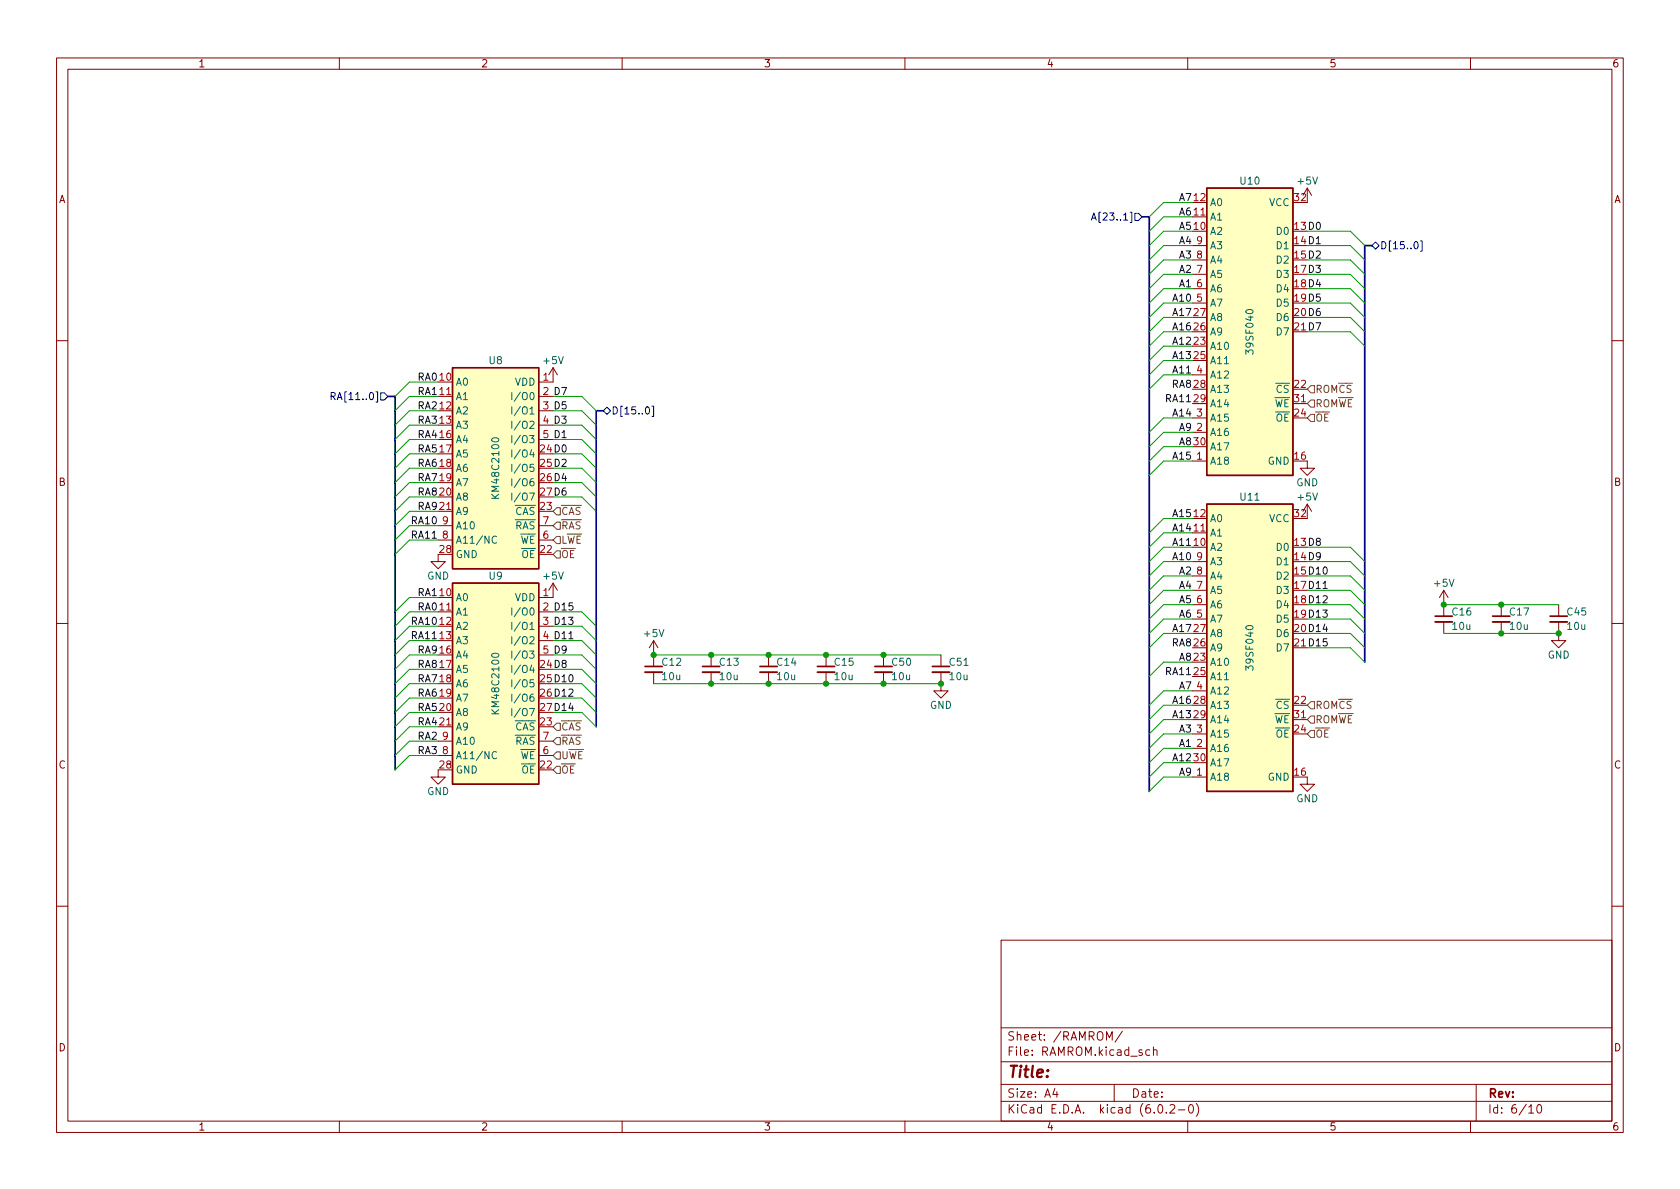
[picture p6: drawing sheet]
<svg xmlns="http://www.w3.org/2000/svg" width="297mm" height="210mm" viewBox="0 0 297 210" stroke-linecap="round" stroke-linejoin="round" font-family="sans-serif">
<g fill="none" stroke="#840000" stroke-width=".18">
<path d="M10 10.2h277v190.1h-277zM12 12.2h273v186.1h-273zM60 10.2v2M110 10.2v2M160 10.2v2M210 10.2v2M260 10.2v2M210.8 38.3h2.6M231.1 33.3v2.5M231.1 33.3l-.7 1.2M231.1 33.3l.8 1.2M210.8 53.6h2.6"/>
<path d="M210.8 51h2.6M210.8 48.5h2.6M210.8 46h2.6M210.8 43.4h2.6M10 60.2h2M77.5 70.1h2.5M95.2 70.1h2.6M95.2 72.6h2.6M95.2 75.2h2.6M95.2 77.7h2.6M97.8 65v2.6h-2.6M97.8 65l-.8 1.3"/>
<path d="M97.8 65l.8 1.3M210.8 76.4h2.6M210.8 73.9h2.6M210.8 66.3h2.6M228.6 71.4h2.5M285 60.2h2M77.5 98v1.3h1.2l-1.2 1.3-1.3-1.3h1.3M77.5 90.4h2.5M77.5 95.5h2.5M77.5 93h2.5M95.2 95.5h2.6M95.2 93h2.6"/>
<path d="M210.8 94.2h2.6M210.8 99.3h2.6M210.8 81.5h2.6M231.1 81.5v1.3h1.3l-1.3 1.3-1.2-1.3h1.2M231.1 89.1l-.7 1.3M231.1 89.1v2.6M231.1 89.1l.8 1.3M10 110.2h2M77.5 108.2h2.5M95.2 108.2h2.6M95.2 110.7h2.6M95.2 113.3h2.6"/>
<path d="M95.2 115.8h2.6M97.8 103.1l-.8 1.3M97.8 103.1v2.6h-2.6M97.8 103.1l.8 1.3M115.6 113.3l-.8 1.2M115.6 113.3v4.6M115.6 118.9v2M115.6 113.3l.7 1.2M125.7 115.8v2.1M125.7 118.9v2M135.9 115.8v2.1M135.9 118.9v2"/>
<path d="M146 115.8v2.1M146 118.9v2M156.2 115.8v2.1M156.2 118.9v2M166.4 118.9v3.3h1.2l-1.2 1.2-1.3-1.2h1.3M166.4 115.8v2.1M210.8 109.5h2.6M210.8 106.9h2.6M210.8 104.4h2.6M210.8 101.8h2.6M255.3 104.4v4.6M255.3 110v2"/>
<path d="M255.3 104.4l-.8 1.3M255.3 104.4l.7 1.3M265.4 106.9v2.1M265.4 110v2M275.6 110v3.3h1.3l-1.3 1.2-1.3-1.2h1.3M275.6 106.9v2.1M285 110.2h2M77.5 136.1v1.3h1.2l-1.2 1.3-1.3-1.3h1.3M77.5 128.5h2.5M77.5 133.6h2.5M77.5 131.1h2.5M95.2 133.6h2.6"/>
<path d="M95.2 131.1h2.6M210.8 137.4h2.6M210.8 132.3h2.6M210.8 129.8h2.6M210.8 122.2h2.6M228.6 127.2h2.5M231.1 137.4v1.3h1.3l-1.3 1.2-1.2-1.2h1.2M10 160.2h2M177 166.3h108v32h-108zM285 160.2h2M60 198.3v2M110 198.3v2"/>
<path d="M160 198.3v2M177 194.8h108M177 191.8h108M177 187.8h108M177 181.8h108M186.5 192.5l-.4 1h1M186.9 193v1M195.6 183.9v-1.5l.5 1.1 .5-1.1v1.5M197 191.8v3M198.4 182.4l-1.3 1.9M203.3 185.7l-.4-.1-.3 .3v.4l.1 .3h.6M203.9 185.8l.2-.2 .4 .1 .1 .9"/>
<path d="M203.9 185.1v1.5M204.9 195.4l.2-.1a.81 .81 0 0 1 .6 .7 .81 .81 0 0 1-.3 .8h-.2a.81 .81 0 0 1-.6-.6 .81 .81 0 0 1 .3-.8zM206.2 196.7v.1M206.9 195.5l.5-.2 .2 .2 .1 .3-.9 1h.9M208.4 196.3h1.1M210 198.3v2M210.4 195.4l.1-.1a.81 .81 0 0 1 .6 .7 .81 .81 0 0 1-.3 .8h-.2a.81 .81 0 0 1-.5-.6 .81 .81 0 0 1 .3-.8zM211.5 195.1a1.72 1.72 0 0 1 0 2.3M260 198.3v2M261 191.8v6.5M270.3 195.8l.4-.5v1.5M270.3 196.8h.9"/>
<path d="M271.9 195.4l.2-.1a.81 .81 0 0 1 .6 .7 .81 .81 0 0 1-.3 .8h-.2a.81 .81 0 0 1-.6-.6 .81 .81 0 0 1 .3-.8z"/>
</g>
<g fill="#ffffc2" stroke="#ffffc2" stroke-width=".18">
<path d="M213.4 89.1h15.2v50.8h-15.2z"/>
<path d="M213.4 33.3h15.2v50.8h-15.2z"/>
<path d="M80 103.1h15.2v35.6h-15.2z"/>
<path d="M80 65h15.2v35.6h-15.2z"/>
</g>
<path d="M213.4 33.3h15.2v50.8h-15.2zM80 65h15.2v35.6h-15.2zM213.4 89.1h15.2v50.8h-15.2zM80 103.1h15.2v35.6h-15.2z" fill="none" stroke="#840000" stroke-width=".25"/>
<path d="M114 118.9h3.1M124.2 118.9h3.1M134.4 118.9h3M144.5 118.9h3.1M154.7 118.9h3M164.8 118.9h3.1M253.7 110h3.1M263.9 110h3.1M274.1 110h3" fill="none" stroke="#840000" stroke-width=".33"/>
<path d="M114 117.9h3.1M124.2 117.9h3.1M134.4 117.9h3M144.5 117.9h3.1M154.7 117.9h3M164.8 117.9h3.1M253.7 109h3.1M263.9 109h3.1M274.1 109h3" fill="none" stroke="#840000" stroke-width=".3"/>
<g fill="none" stroke="#006464" stroke-width=".18">
<path d="M90.5 69.4v1.3M90.5 71.9v1.3M90.5 74.5v1.3M90.5 77v1.3M90.5 79.6v1.2M92 69.3l-1.1 1.7M92 79.5l-1.1 1.6M92 71.9l-1.1 1.6M92 74.4l-1.1 1.7M92 77l-1.1 1.6M92.4 69.6l.3-.2a.43 .43 0 0 1 .5 .4v.4a.42 .42 0 0 1-.4 .5 .42 .42 0 0 1-.4-.5zM92.4 74.7l.3-.2a.43 .43 0 0 1 .5 .4v.4a.42 .42 0 0 1-.4 .5 .42 .42 0 0 1-.4-.5z"/>
<path d="M92.4 77.2l.3-.2a.43 .43 0 0 1 .5 .4v.5a.42 .42 0 0 1-.4 .4 .42 .42 0 0 1-.4-.4zM93.6 77h.8l-.4 .5 .4 .1v.6l-.2 .1-.6-.1M93.7 74.6l.5-.1 .2 .3-.8 1h.8M93.8 69.5l.2-.1a.68 .68 0 0 1 .4 .6 .68 .68 0 0 1-.4 .7l-.2-.1-.1-.4zM87.8 94.9a.6 .6 0 0 0-.8 .4 .6 .6 0 0 0 .5 .8l.3-.1M90.5 82.1v1.3M90.5 84.6v1.3M90.5 87.2v1.3M92 82l-1.1 1.7M92 84.6l-1.1 1.6M92 87.1l-1.1 1.7M92.4 82.3l.3-.2a.43 .43 0 0 1 .5 .4v.4a.42 .42 0 0 1-.4 .5 .42 .42 0 0 1-.4-.5z"/>
<path d="M92.4 84.8l.3-.2a.43 .43 0 0 1 .5 .5v.4a.42 .42 0 0 1-.4 .4 .42 .42 0 0 1-.4-.4zM92.4 87.4l.3-.2a.43 .43 0 0 1 .5 .4v.4a.42 .42 0 0 1-.4 .5 .42 .42 0 0 1-.4-.5zM93.6 87.2h.9l-.6 1.3M94.3 84.6l-.4 .1a.85 .85 0 0 0 0 1.2l.5-.1v-.4l-.2-.3h-.3l-.2 .3M94.4 82.1h-.6l-.1 .6 .2-.1h.4l.1 .2v.5l-.2 .1-.5-.1M90.5 107.5v1.3M90.5 110v1.3M90.5 112.6v1.3M90.5 115.1v1.3M90.5 117.7v1.2M92 107.4l-1.1 1.7M92 117.6l-1.1 1.6"/>
<path d="M92 110l-1.1 1.6M92 112.5l-1.1 1.7M92 115.1l-1.1 1.6M92.4 107.7l.3-.2a.43 .43 0 0 1 .5 .4v.4a.42 .42 0 0 1-.4 .5 .42 .42 0 0 1-.4-.5zM92.4 112.8l.3-.2a.43 .43 0 0 1 .5 .4v.4a.42 .42 0 0 1-.4 .5 .42 .42 0 0 1-.4-.5zM92.4 115.3l.3-.2a.43 .43 0 0 1 .5 .4v.5a.42 .42 0 0 1-.4 .4 .42 .42 0 0 1-.4-.4zM93.6 115.1h.8l-.4 .5 .4 .1v.6l-.2 .1-.6-.1M93.7 112.7l.5-.1 .2 .3-.8 1h.8M93.9 107.6l.1-.1a.68 .68 0 0 1 .4 .6 .68 .68 0 0 1-.4 .7 .84 .84 0 0 1-.1-1.2zM87.8 133a.6 .6 0 0 0-.8 .4 .6 .6 0 0 0 .5 .8l.3-.1M90.5 120.2v1.3M90.5 122.7v1.3"/>
<path d="M90.5 125.3v1.3M92 120.1l-1.1 1.7M92 122.7l-1.1 1.6M92 125.2l-1.1 1.7M92.4 120.4l.3-.2a.43 .43 0 0 1 .5 .4v.4a.42 .42 0 0 1-.4 .5 .42 .42 0 0 1-.4-.5zM92.4 122.9l.3-.2a.43 .43 0 0 1 .5 .5v.4a.42 .42 0 0 1-.4 .4 .42 .42 0 0 1-.4-.4zM92.4 125.5l.3-.2a.43 .43 0 0 1 .5 .4v.4a.42 .42 0 0 1-.4 .5 .42 .42 0 0 1-.4-.5zM93.6 125.3h.9l-.6 1.3M94.3 122.7l-.4 .1a.85 .85 0 0 0 0 1.2l.5-.1v-.4l-.2-.3h-.3l-.2 .3M94.4 120.2h-.6l-.1 .6 .2-.1h.4l.1 .2v.5l-.2 .1-.5-.1"/>
</g>
<g fill="none" stroke="#725600" stroke-width=".18">
<path d="M231.8 68.2h.6v1.3h-.6l-.7-.7zM231.8 70.7h.6v1.3h-.6l-.7-.6zM231.8 73.3h.6v1.2h-.6l-.7-.6zM97.8 93l.6-.7h.7v1.3h-.7zM98.4 94.9h.7v1.2h-.7l-.6-.6zM98.4 89.8h.7v1.3h-.7l-.6-.7zM98.4 97.4h.7v1.3h-.7l-.6-.7zM98.4 135.5h.7v1.3h-.7l-.6-.7zM98.4 133h.7v1.2h-.7l-.6-.6zM98.4 130.4h.7v1.3h-.7l-.6-.6zM98.4 127.9h.7v1.3h-.7l-.6-.7zM231.8 129.2h.6v1.2h-.6l-.7-.6z"/>
<path d="M231.8 124.1h.6v1.2h-.6l-.7-.6zM231.8 126.6h.6v1.3h-.6l-.7-.7z"/>
</g>
<path d="M193 38.9l.4-1.2 .4 1.2M193.1 38.6h.6M200.7 37.7h.6l.6 .6-.6 .7h-.6zM242.6 43.4l.6-.6 .6 .6-.6 .7zM250.1 42.9l.2-.2a.68 .68 0 0 1 .4 .7 .68 .68 0 0 1-.4 .6l-.2-.1-.1-.4zM251.2 42.6h.3v1.8h-.3M58.5 70.1l.6-.1 .2-.2-.1-.3-.7-.1v1.3M58.8 70.1l.5 .6M67.3 69.5h.6l.7 .6-.7 .6h-.6zM107.3 72l.6 .6-.6 .7-.6-.7zM114.2 72.1l.2-.2a.68 .68 0 0 1 .5 .7 .68 .68 0 0 1-.5 .6l-.2-.1-.1-.4zM115.3 71.8h.3v1.8h-.3" fill="none" stroke="#000084" stroke-width=".18"/>
<path d="M100.6 113h.7M233.9 104.1h.8" fill="none" stroke="#0f0f0f" stroke-width=".18"/>
<path d="M201.9 38.3h1.3v101.6M242.6 43.4h-1.3v73.7M68.6 70.1h1.2v66M106.7 72.6h-1.3v55.9" fill="none" stroke="#000084" stroke-width=".3"/>
<g fill="none" stroke="#009600" stroke-width=".18">
<path d="M210.8 38.3h-5.1l-2.5 2.6M210.8 35.8h-5.1l-2.5 2.5M210.8 58.7h-5.1l-2.5 2.5M210.8 40.9h-5.1l-2.5 2.5M210.8 51h-5.1l-2.5 2.6M210.8 56.1h-5.1l-2.5 2.6M210.8 48.5h-5.1l-2.5 2.5M210.8 53.6h-5.1l-2.5 2.5M210.8 46h-5.1l-2.5 2.5M210.8 43.4h-5.1l-2.5 2.6M231.1 58.7h7.7l2.5 2.5M231.1 40.9h7.7l2.5 2.5"/>
<path d="M231.1 51h7.7l2.5 2.6M231.1 56.1h7.7l2.5 2.6M231.1 48.5h7.7l2.5 2.5M231.1 53.6h7.7l2.5 2.5M231.1 46h7.7l2.5 2.5M231.1 43.4h7.7l2.5 2.6M77.5 72.6h-5.1l-2.6 2.6M77.5 70.1h-5.1l-2.6 2.5M77.5 77.7h-5.1l-2.6 2.6M77.5 75.2h-5.1l-2.6 2.5M77.5 67.6h-5.1l-2.6 2.5M97.8 72.6h5.1l2.5 2.6"/>
<path d="M97.8 70.1h5.1l2.5 2.5M97.8 77.7h5.1l2.5 2.6M97.8 75.2h5.1l2.5 2.5M210.8 79h-5.1l-2.5 2.5M210.8 76.4h-5.1l-2.5 2.6M210.8 73.9h-5.1l-2.5 2.5M210.8 61.2h-5.1l-2.5 2.5M210.8 63.7h-5.1l-2.5 2.6M210.8 66.3h-5.1l-2.5 2.5M77.5 95.5h-5.1l-2.6 2.5M77.5 87.9h-5.1l-2.6 2.5M77.5 90.4h-5.1l-2.6 2.6"/>
<path d="M77.5 93h-5.1l-2.6 2.5M77.5 80.3h-5.1l-2.6 2.5M77.5 85.3h-5.1l-2.6 2.6M77.5 82.8h-5.1l-2.6 2.5M97.8 87.9h5.1l2.5 2.5M97.8 80.3h5.1l2.5 2.5M97.8 85.3h5.1l2.5 2.6M97.8 82.8h5.1l2.5 2.5M210.8 99.3h-5.1l-2.5 2.5M210.8 96.8h-5.1l-2.5 2.5M210.8 91.7h-5.1l-2.5 2.5M210.8 81.5h-5.1l-2.5 2.6"/>
<path d="M210.8 94.2h-5.1l-2.5 2.6M231.1 99.3h7.7l2.5 2.5M231.1 96.8h7.7l2.5 2.5M77.5 110.7h-5.1l-2.6 2.6M77.5 113.3h-5.1l-2.6 2.5M77.5 108.2h-5.1l-2.6 2.5M77.5 115.8h-5.1l-2.6 2.6M77.5 118.4h-5.1l-2.6 2.5M77.5 105.7h-5.1l-2.6 2.5M97.8 110.7h5.1l2.5 2.6M97.8 113.3h5.1l2.5 2.5M97.8 108.2h5.1l2.5 2.5"/>
<path d="M97.8 115.8h5.1l2.5 2.6M97.8 118.4h5.1l2.5 2.5M115.6 115.8h50.8M210.8 109.5h-5.1l-2.5 2.5M210.8 104.4h-5.1l-2.5 2.5M210.8 106.9h-5.1l-2.5 2.6M210.8 101.8h-5.1l-2.5 2.6M210.8 112h-5.1l-2.5 2.5M210.8 117.1h-5.1l-2.5 2.5M231.1 109.5h7.7l2.5 2.5M231.1 104.4h7.7l2.5 2.5M231.1 106.9h7.7l2.5 2.6"/>
<path d="M231.1 101.8h7.7l2.5 2.6M231.1 114.5h7.7l2.5 2.6M231.1 112h7.7l2.5 2.5M255.3 106.9h20.3M255.3 112h20.3M77.5 133.6h-5.1l-2.6 2.5M77.5 126h-5.1l-2.6 2.5M77.5 123.4h-5.1l-2.6 2.6M77.5 120.9h-5.1l-2.6 2.5M77.5 128.5h-5.1l-2.6 2.6M77.5 131.1h-5.1l-2.6 2.5M97.8 126h5.1l2.5 2.5"/>
<path d="M97.8 123.4h5.1l2.5 2.6M97.8 120.9h5.1l2.5 2.5M115.6 120.9h50.8M210.8 129.8h-5.1l-2.5 2.5M210.8 137.4h-5.1l-2.5 2.5M210.8 134.9h-5.1l-2.5 2.5M210.8 122.2h-5.1l-2.5 2.5M210.8 124.7h-5.1l-2.5 2.5M210.8 127.2h-5.1l-2.5 2.6M210.8 132.3h-5.1l-2.5 2.6"/>
</g>
<g fill="#009600" stroke="#009600" stroke-width=".18">
<circle cx="125.7" cy="115.8" r=".46"/>
<circle cx="125.7" cy="120.9" r=".46"/>
<circle cx="115.6" cy="115.8" r=".46"/>
<circle cx="135.9" cy="120.9" r=".46"/>
<circle cx="135.9" cy="115.8" r=".46"/>
<circle cx="166.4" cy="120.9" r=".46"/>
<circle cx="156.2" cy="115.8" r=".46"/>
<circle cx="146" cy="120.9" r=".46"/>
<circle cx="146" cy="115.8" r=".46"/>
<circle cx="156.2" cy="120.9" r=".46"/>
<circle cx="265.4" cy="112" r=".46"/>
<circle cx="265.4" cy="106.9" r=".46"/>
<circle cx="275.6" cy="112" r=".46"/>
<circle cx="255.3" cy="106.9" r=".46"/>
</g>
<text font-size="2.8" fill="#840000" x="178" y="190.6">Title:</text>
<g font-size="2.1" fill="#840000">
<text x="178" y="184">Sheet: /RAMROM/</text>
<text x="178" y="186.7">File: RAMROM.kicad_sch</text>
<text x="178" y="196.9">KiCad E.D.A. kicad (6.0.2-0)</text>
<text x="178" y="194.1">Size: A4</text>
<text x="200" y="194.1">Date:</text>
<text x="263" y="194.1">Rev:</text>
<text x="263" y="196.9">Id: 6/10</text>
</g>
<g font-size="1.8" fill="#840000">
<text x="35" y="11.9">1</text>
<text x="85" y="11.9">2</text>
<text x="135" y="11.9">3</text>
<text x="185" y="11.9">4</text>
<text x="235" y="11.9">5</text>
<text x="285" y="11.9">6</text>
<text x="10.3" y="35.9">A</text>
<text x="285.3" y="35.9">A</text>
<text x="10.3" y="85.9">B</text>
<text x="285.3" y="85.9">B</text>
<text x="10.3" y="135.9">C</text>
<text x="285.3" y="135.9">C</text>
<text x="10.3" y="185.9">D</text>
<text x="285.3" y="185.9">D</text>
<text x="35" y="199.9">1</text>
<text x="85" y="199.9">2</text>
<text x="135" y="199.9">3</text>
<text x="185" y="199.9">4</text>
<text x="235" y="199.9">5</text>
<text x="285" y="199.9">6</text>
</g>
<g font-size="1.8" fill="#0f0f0f">
<text x="208.6" y="35.5">A7</text>
<text x="208.6" y="40.6">A5</text>
<text x="208.6" y="38.1">A6</text>
<text x="228.9" y="40.6">13D0</text>
<text x="208.6" y="45.7">A3</text>
<text x="208.6" y="43.2">A4</text>
<text x="228.9" y="43.2">14D1</text>
<text x="228.9" y="45.7">15D2</text>
<text x="207.6" y="53.3">A10</text>
<text x="208.6" y="50.8">A1</text>
<text x="208.6" y="48.2">A2</text>
<text x="228.9" y="48.3">17D3</text>
<text x="228.9" y="50.8">18D4</text>
<text x="228.9" y="53.3">19D5</text>
<text x="207.6" y="58.4">A16</text>
<text x="207.6" y="55.9">A17</text>
<text x="228.9" y="55.9">20D6</text>
<text x="228.9" y="58.4">21D7</text>
<text x="207.6" y="60.9">A12</text>
<text x="207.6" y="63.5">A13</text>
<text x="73.9" y="69.8">RA1</text>
<text x="73.9" y="67.3">RA0</text>
<text x="96" y="69.8">2 D7</text>
<text x="206.3" y="71.1">RA11</text>
<text x="207.3" y="68.6">RA8</text>
<text x="207.6" y="66">A11</text>
<text x="73.9" y="72.4">RA2</text>
<text x="73.9" y="77.5">RA4</text>
<text x="73.9" y="74.9">RA3</text>
<text x="96" y="72.4">3 D5</text>
<text x="96" y="74.9">4 D3</text>
<text x="96" y="77.5">5 D1</text>
<text x="207.6" y="73.6">A14</text>
<text x="208.6" y="76.2">A9</text>
<text x="73.9" y="82.5">RA6</text>
<text x="73.9" y="80">RA5</text>
<text x="95.5" y="80">24D0</text>
<text x="95.5" y="82.5">25D2</text>
<text x="207.6" y="81.3">A15</text>
<text x="208.6" y="78.7">A8</text>
<text x="73.9" y="85.1">RA7</text>
<text x="73.9" y="87.6">RA8</text>
<text x="95.5" y="85.1">26D4</text>
<text x="95.5" y="87.6">27D6</text>
<text x="72.9" y="92.7">RA10</text>
<text x="72.9" y="95.2">RA11</text>
<text x="73.9" y="90.2">RA9</text>
<text x="207.6" y="91.4">A15</text>
<text x="207.6" y="94">A14</text>
<text x="207.6" y="99">A10</text>
<text x="207.6" y="96.5">A11</text>
<text x="208.6" y="101.6">A2</text>
<text x="228.9" y="96.5">13D8</text>
<text x="228.9" y="99.1">14D9</text>
<text x="228.9" y="101.6">15D10</text>
<text x="73.9" y="107.9">RA0</text>
<text x="73.9" y="105.4">RA1</text>
<text x="96" y="107.9">2 D15</text>
<text x="208.6" y="104.1">A4</text>
<text x="208.6" y="106.7">A5</text>
<text x="228.9" y="104.1">17D11</text>
<text x="228.9" y="106.7">18D12</text>
<text x="72.9" y="113">RA11</text>
<text x="72.9" y="110.5">RA10</text>
<text x="96" y="110.5">3 D13</text>
<text x="96" y="113">4 D11</text>
<text x="207.6" y="111.7">A17</text>
<text x="208.6" y="109.2">A6</text>
<text x="228.9" y="109.2">19D13</text>
<text x="228.9" y="111.8">20D14</text>
<text x="73.9" y="118.1">RA8</text>
<text x="73.9" y="115.6">RA9</text>
<text x="95.5" y="118.1">24D8</text>
<text x="96" y="115.6">5 D9</text>
<text x="206.3" y="119.4">RA11</text>
<text x="207.3" y="114.3">RA8</text>
<text x="208.6" y="116.8">A8</text>
<text x="228.9" y="114.3">21D15</text>
<text x="73.9" y="120.6">RA7</text>
<text x="73.9" y="123.2">RA6</text>
<text x="73.9" y="125.7">RA5</text>
<text x="95.5" y="120.6">25D10</text>
<text x="95.5" y="123.2">26D12</text>
<text x="95.5" y="125.7">27D14</text>
<text x="207.6" y="124.4">A16</text>
<text x="208.6" y="121.9">A7</text>
<text x="73.9" y="130.8">RA2</text>
<text x="73.9" y="128.3">RA4</text>
<text x="207.6" y="127">A13</text>
<text x="208.6" y="129.5">A3</text>
<text x="73.9" y="133.3">RA3</text>
<text x="207.6" y="134.6">A12</text>
<text x="208.6" y="132.1">A1</text>
<text x="208.6" y="137.1">A9</text>
</g>
<g font-size="1.8" fill="#a90000">
<text x="211.1" y="35.6">12</text>
<text x="228.9" y="35.6">32</text>
<text x="211.1" y="40.6">10</text>
<text x="211.1" y="38.1">11</text>
<text x="211.6" y="45.7">8</text>
<text x="211.6" y="43.2">9</text>
<text x="211.6" y="53.3">5</text>
<text x="211.6" y="50.8">6</text>
<text x="211.6" y="48.3">7</text>
<text x="211.1" y="58.4">26</text>
<text x="211.1" y="55.9">27</text>
<text x="211.1" y="61">23</text>
<text x="211.1" y="63.5">25</text>
<text x="77.8" y="67.3">10</text>
<text x="77.8" y="69.8">11</text>
<text x="96" y="67.3">1</text>
<text x="211.1" y="68.6">28</text>
<text x="211.1" y="71.1">29</text>
<text x="211.6" y="66">4</text>
<text x="228.9" y="68.6">22</text>
<text x="228.9" y="71.1">31</text>
<text x="77.8" y="72.4">12</text>
<text x="77.8" y="74.9">13</text>
<text x="77.8" y="77.5">16</text>
<text x="211.6" y="76.2">2</text>
<text x="211.6" y="73.7">3</text>
<text x="228.9" y="73.7">24</text>
<text x="77.8" y="80">17</text>
<text x="77.8" y="82.5">18</text>
<text x="211.1" y="78.7">30</text>
<text x="211.6" y="81.3">1</text>
<text x="228.9" y="81.3">16</text>
<text x="77.8" y="85.1">19</text>
<text x="77.8" y="87.6">20</text>
<text x="77.8" y="90.2">21</text>
<text x="78.2" y="95.2">8</text>
<text x="78.2" y="92.7">9</text>
<text x="95.5" y="90.2">23</text>
<text x="96" y="95.2">6</text>
<text x="96" y="92.7">7</text>
<text x="211.1" y="94">11</text>
<text x="211.1" y="91.4">12</text>
<text x="228.9" y="91.4">32</text>
<text x="77.8" y="97.8">28</text>
<text x="95.5" y="97.8">22</text>
<text x="211.1" y="96.5">10</text>
<text x="211.6" y="101.6">8</text>
<text x="211.6" y="99.1">9</text>
<text x="77.8" y="105.4">10</text>
<text x="77.8" y="107.9">11</text>
<text x="96" y="105.4">1</text>
<text x="211.6" y="106.7">6</text>
<text x="211.6" y="104.1">7</text>
<text x="77.8" y="110.5">12</text>
<text x="77.8" y="113">13</text>
<text x="211.1" y="111.8">27</text>
<text x="211.6" y="109.2">5</text>
<text x="77.8" y="115.6">16</text>
<text x="77.8" y="118.1">17</text>
<text x="211.1" y="116.8">23</text>
<text x="211.1" y="119.4">25</text>
<text x="211.1" y="114.3">26</text>
<text x="77.8" y="120.6">18</text>
<text x="77.8" y="123.2">19</text>
<text x="77.8" y="125.7">20</text>
<text x="211.1" y="124.5">28</text>
<text x="211.6" y="121.9">4</text>
<text x="228.9" y="124.5">22</text>
<text x="77.8" y="128.3">21</text>
<text x="78.2" y="130.8">9</text>
<text x="95.5" y="128.3">23</text>
<text x="96" y="130.8">7</text>
<text x="211.1" y="127">29</text>
<text x="211.6" y="129.5">3</text>
<text x="228.9" y="129.5">24</text>
<text x="228.9" y="127">31</text>
<text x="77.8" y="135.9">28</text>
<text x="78.2" y="133.3">8</text>
<text x="95.5" y="135.9">22</text>
<text x="96" y="133.3">6</text>
<text x="211.1" y="134.6">30</text>
<text x="211.6" y="137.2">1</text>
<text x="211.6" y="132.1">2</text>
<text x="228.9" y="137.2">16</text>
</g>
<g font-size="1.8" fill="#006464">
<text x="219.4" y="32.6">U10</text>
<text x="229.5" y="32.6">+5V</text>
<text x="213.9" y="41.5">A2</text>
<text x="213.9" y="39">A1</text>
<text x="213.9" y="36.4">A0</text>
<text x="224.4" y="36.4">VCC</text>
<text x="225.8" y="41.5">D0</text>
<text x="213.9" y="46.6">A4</text>
<text x="213.9" y="44.1">A3</text>
<text x="225.8" y="44.1">D1</text>
<text x="225.8" y="46.6">D2</text>
<text x="213.9" y="51.7">A6</text>
<text x="213.9" y="49.1">A5</text>
<text x="225.8" y="49.1">D3</text>
<text x="225.8" y="51.7">D4</text>
<text x="213.9" y="59.3">A9</text>
<text x="213.9" y="56.8">A8</text>
<text x="213.9" y="54.2">A7</text>
<text x="225.8" y="54.2">D5</text>
<text x="225.8" y="56.8">D6</text>
<text x="225.8" y="59.3">D7</text>
<text x="86.5" y="64.4">U8</text>
<text x="96.2" y="64.4">+5V</text>
<text x="213.9" y="61.8">A10</text>
<text x="213.9" y="64.4">A11</text>
<text x="221.6" y="62.3" transform="rotate(-90 221.6 62.3)">39SF040</text>
<text x="80.5" y="68.2">A0</text>
<text x="80.5" y="70.7">A1</text>
<text x="91" y="68.2">VDD</text>
<text x="213.9" y="69.5">A13</text>
<text x="213.9" y="66.9">A12</text>
<text x="224.3" y="69.5">~{CS}</text>
<text x="80.5" y="73.3">A2</text>
<text x="80.5" y="75.8">A3</text>
<text x="91.4" y="73.3">I/O1</text>
<text x="213.9" y="77.1">A16</text>
<text x="213.9" y="72">A14</text>
<text x="213.9" y="74.5">A15</text>
<text x="223.9" y="72">~{WE}</text>
<text x="224.2" y="74.5">~{OE}</text>
<text x="80.5" y="78.4">A4</text>
<text x="80.5" y="80.9">A5</text>
<text x="80.5" y="83.4">A6</text>
<text x="91.4" y="80.9">I/O4</text>
<text x="213.9" y="82.2">A18</text>
<text x="213.9" y="79.6">A17</text>
<text x="224.2" y="82.2">GND</text>
<text x="80.5" y="86">A7</text>
<text x="80.5" y="88.5">A8</text>
<text x="88.3" y="87.8" transform="rotate(-90 88.3 87.8)">KM48C2100</text>
<text x="219.4" y="88.5">U11</text>
<text x="229.2" y="86">GND</text>
<text x="229.5" y="88.5">+5V</text>
<text x="80.5" y="91.1">A9</text>
<text x="80.5" y="93.6">A10</text>
<text x="89.6" y="91.1">~{CAS}</text>
<text x="89.6" y="93.6">~{RAS}</text>
<text x="213.9" y="94.9">A1</text>
<text x="213.9" y="92.3">A0</text>
<text x="224.4" y="92.3">VCC</text>
<text x="80.5" y="98.7">GND</text>
<text x="80.5" y="96.1">A11/NC</text>
<text x="90.5" y="96.1">~{WE}</text>
<text x="90.8" y="98.7">~{OE}</text>
<text x="213.9" y="97.4">A2</text>
<text x="213.9" y="99.9">A3</text>
<text x="225.8" y="97.4">D0</text>
<text x="225.8" y="99.9">D1</text>
<text x="75.5" y="102.5">GND</text>
<text x="80.5" y="106.3">A0</text>
<text x="86.5" y="102.5">U9</text>
<text x="91" y="106.3">VDD</text>
<text x="96.2" y="102.5">+5V</text>
<text x="213.9" y="107.6">A6</text>
<text x="213.9" y="105">A5</text>
<text x="213.9" y="102.5">A4</text>
<text x="225.8" y="102.5">D2</text>
<text x="225.8" y="105">D3</text>
<text x="225.8" y="107.6">D4</text>
<text x="253.7" y="103.8">+5V</text>
<text x="80.5" y="108.8">A1</text>
<text x="80.5" y="111.4">A2</text>
<text x="80.5" y="113.9">A3</text>
<text x="91.4" y="111.4">I/O1</text>
<text x="114" y="112.6">+5V</text>
<text x="213.9" y="112.6">A8</text>
<text x="213.9" y="110.1">A7</text>
<text x="225.8" y="110.1">D5</text>
<text x="225.8" y="112.6">D6</text>
<text x="256.8" y="108.8">C16</text>
<text x="256.9" y="111.4">10u</text>
<text x="267" y="108.8">C17</text>
<text x="267" y="111.4">10u</text>
<text x="277.2" y="108.8">C45</text>
<text x="277.2" y="111.4">10u</text>
<text x="80.5" y="116.5">A4</text>
<text x="80.5" y="119">A5</text>
<text x="91.4" y="119">I/O4</text>
<text x="117.1" y="117.7">C12</text>
<text x="127.3" y="117.7">C13</text>
<text x="137.5" y="117.7">C14</text>
<text x="147.6" y="117.7">C15</text>
<text x="157.8" y="117.7">C50</text>
<text x="167.9" y="117.7">C51</text>
<text x="213.9" y="117.7">A10</text>
<text x="213.9" y="115.2">A9</text>
<text x="221.6" y="118.1" transform="rotate(-90 221.6 118.1)">39SF040</text>
<text x="225.8" y="115.2">D7</text>
<text x="273.6" y="116.5">GND</text>
<text x="80.5" y="121.5">A6</text>
<text x="80.5" y="124.1">A7</text>
<text x="88.3" y="125.9" transform="rotate(-90 88.3 125.9)">KM48C2100</text>
<text x="117.2" y="120.3">10u</text>
<text x="127.3" y="120.3">10u</text>
<text x="137.5" y="120.3">10u</text>
<text x="147.7" y="120.3">10u</text>
<text x="157.8" y="120.3">10u</text>
<text x="164.4" y="125.3">GND</text>
<text x="168" y="120.3">10u</text>
<text x="213.9" y="120.3">A11</text>
<text x="213.9" y="125.3">A13</text>
<text x="213.9" y="122.8">A12</text>
<text x="224.3" y="125.3">~{CS}</text>
<text x="80.5" y="126.6">A8</text>
<text x="80.5" y="129.2">A9</text>
<text x="80.5" y="131.7">A10</text>
<text x="89.6" y="129.2">~{CAS}</text>
<text x="89.6" y="131.7">~{RAS}</text>
<text x="213.9" y="127.9">A14</text>
<text x="213.9" y="130.4">A15</text>
<text x="223.9" y="127.9">~{WE}</text>
<text x="224.2" y="130.4">~{OE}</text>
<text x="80.5" y="136.8">GND</text>
<text x="80.5" y="134.2">A11/NC</text>
<text x="90.5" y="134.2">~{WE}</text>
<text x="90.8" y="136.8">~{OE}</text>
<text x="213.9" y="133">A16</text>
<text x="213.9" y="135.5">A17</text>
<text x="75.5" y="140.6">GND</text>
<text x="213.9" y="138">A18</text>
<text x="224.2" y="138">GND</text>
<text x="229.2" y="141.9">GND</text>
</g>
<g font-size="1.8" fill="#000084">
<text x="194.2" y="39">A[23..1]</text>
<text x="243.9" y="44.1">D[15..0]</text>
<text x="59.5" y="70.7">RA[11..0]</text>
<text x="108.1" y="73.3">D[15..0]</text>
</g>
<g font-size="1.8" fill="#725600">
<text x="232.5" y="69.5">ROM~{CS}</text>
<text x="232.5" y="72">ROM~{WE}</text>
<text x="232.5" y="74.5">~{OE}</text>
<text x="99.2" y="91.1">~{CAS}</text>
<text x="99.2" y="93.6">~{RAS}</text>
<text x="99.2" y="96.1">L~{WE}</text>
<text x="99.2" y="98.7">~{OE}</text>
<text x="232.5" y="125.3">ROM~{CS}</text>
<text x="99.2" y="131.7">~{RAS}</text>
<text x="99.2" y="129.2">~{CAS}</text>
<text x="232.5" y="130.4">~{OE}</text>
<text x="232.5" y="127.9">ROM~{WE}</text>
<text x="99.2" y="136.8">~{OE}</text>
<text x="99.2" y="134.2">U~{WE}</text>
</g>
</svg>
